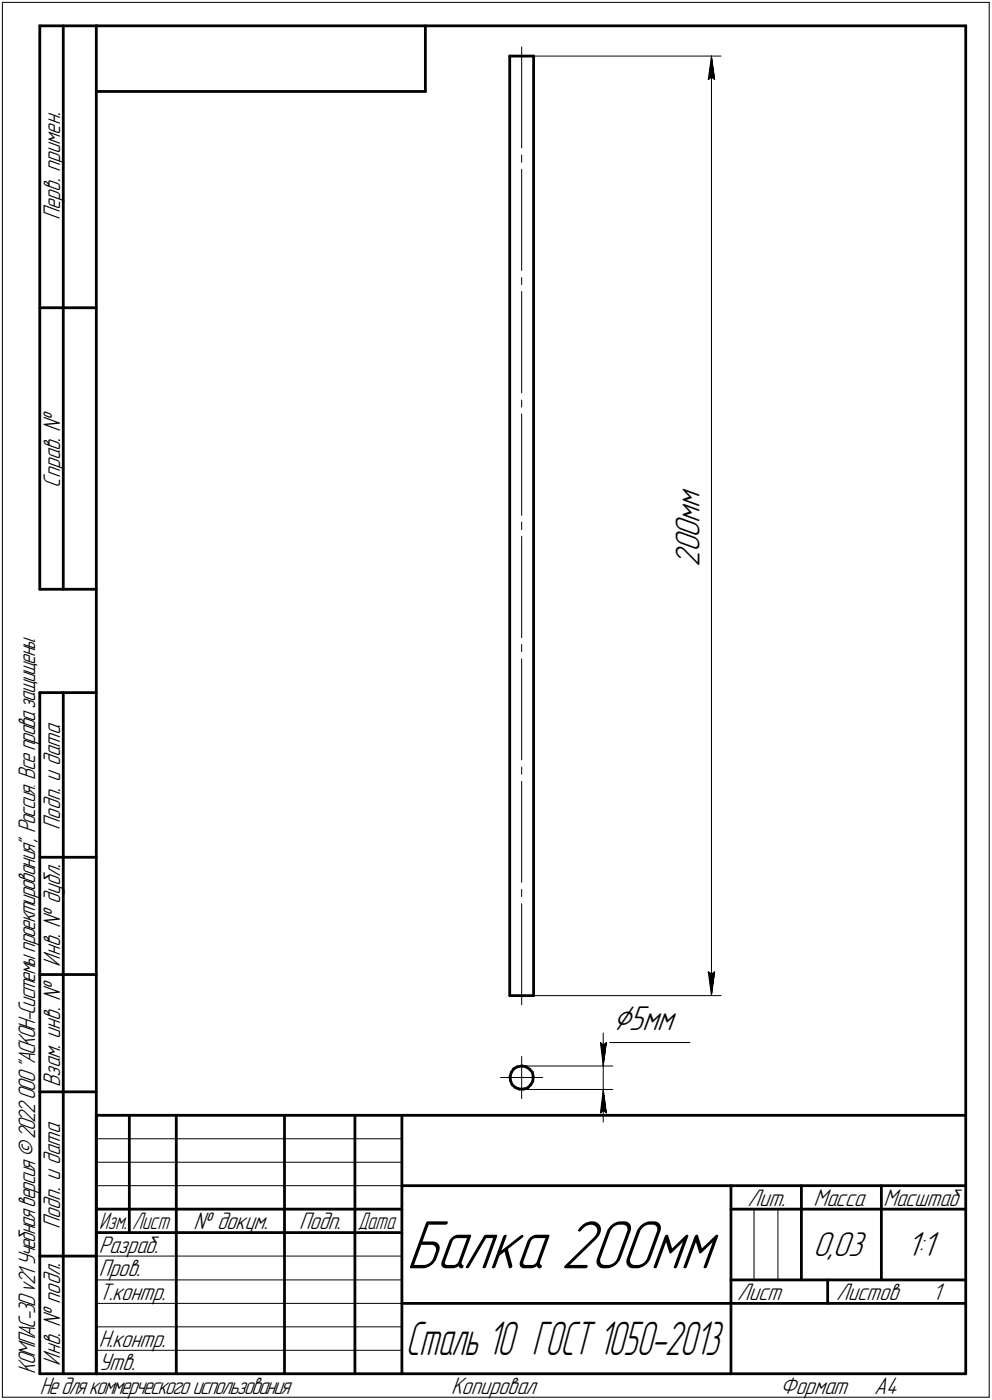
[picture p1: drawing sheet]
<svg xmlns="http://www.w3.org/2000/svg" width="211mm" height="298mm" viewBox="0 0 211 298" stroke-linecap="round" stroke-linejoin="round" font-family="sans-serif">
<g fill="none" stroke="#000" stroke-width=".59">
<path d="M8.5 5.5v120zM8.5 5.5h12zM13.5 5.5v120zM20.5 5.5v287zM20.5 5.5h185zM20.5 19.5h70zM90.5 5.5v14zM108.5 11.9v200.1zM108.5 11.9h5zM113.5 11.9v200.1zM205.5 5.5v287zM8.5 65.5h12z"/>
<path d="M8.5 125.5h12zM8.5 147.5v145zM8.5 147.5h12zM13.5 147.5v145zM8.5 182.5h12zM8.5 207.5h12zM108.5 212h5zM8.5 232.5h12zM20.5 237.5h185zM20.5 237.5v55zM27.5 237.5v25zM37.5 237.5v55z"/>
<path d="M60.5 237.5v55zM75.5 237.5v55zM85.5 237.5v55zM108.5 229.2l.1 .9zM108.6 230.1l.4 .9zM108.8 228.3l-.3 .9zM109 231l.6 .6zM109.3 227.6l.8-.4zM109.3 227.6l-.5 .7zM109.6 231.6l.9 .3zM110.1 227.2l.9-.2zM110.5 231.9h.9z"/>
<path d="M111.1 227h.1M111.1 227l.8 .2zM111.4 231.9l.9-.3zM111.9 227.2l.8 .5zM112.3 231.6l.6-.6zM112.7 227.7l.6 .6zM113.3 228.3l.2 1zM113.4 230.2l-.5 .8zM113.5 229.3l-.1 .9zM20.5 257.5h65zM85.5 252.5h120zM155.5 252.5v40z"/>
<path d="M155.5 257.5h15zM170.5 252.5v20zM170.5 257.5h35zM187.5 252.5v20zM8.5 267.5h12zM20.5 262.5h65zM85.5 277.5h70zM155.5 277.5h50zM155.5 272.5h50zM176.1 272.5v5zM8.5 292.5h12zM20.5 292.5h185z"/>
</g>
<g fill="none" stroke="#000" stroke-width=".21">
<path d="M.5 .5v297zM.5 .5h210zM111 10v21.5zM113.5 11.9h39.9zM150.7 16.9l.7-.5zM151.4 11.9l.7 5zM151.4 16.4l.7 .5zM151.4 11.9l-.7 5zM151.4 11.9v200.1zM210.5 .5v297zM111 36.1v21.5zM111 33v1.5z"/>
<path d="M111 59.1v1.5zM111 62.1v21.6zM111 88.1v21.6zM111 85.2v1.5zM111 114.2v21.6zM111 111.2v1.6zM111 137.2v1.6zM111 140.3v21.5zM111 166.4v21.5zM111 163.3v1.5zM111 192.4v21.6zM111 189.4v1.5z"/>
<path d="M113.5 212h39.9zM128.4 220v7zM150.7 206.9l.7 5.1zM150.7 206.9l.7 .5zM151.4 207.4l.7-.5zM152.1 206.9l-.7 5.1zM106.5 229.4h4.5zM111 229.4h4.5zM111 229.4v4.5zM111 225v4.4zM111 227h19.4zM111 232h19.4z"/>
<path d="M127.8 222l.6 .5zM127.8 222l.6 5zM127.8 237l.6-.5zM128.4 222v5zM128.4 222h18.4zM128.4 222.5l.6-.5zM128.4 232l-.6 5zM128.4 236.5l.6 .5zM128.4 232l.6 5zM128.4 232v6.9zM128.4 227v5zM129 222l-.6 5z"/>
<path d="M20.5 247.5h65zM20.5 252.5h65zM20.5 242.5h65zM160.4 257.5v15zM165.5 257.5v15zM20.5 267.5h65zM20.5 272.5h65zM20.5 277.5h65zM.5 297.5h210zM20.5 282.5h65zM20.5 287.5h65z"/>
</g>
<g fill="#fff" stroke="#fff" stroke-width=".21">
<path d="M143.3 103.1h7.1zM143.3 103.2h7.1zM143.3 103.3h7.1zM143.3 103.4h7.1zM143.3 103.5h7.1zM143.3 103.5h7.1zM143.3 103.6h7.1zM143.3 103.7h7.1zM143.3 103.8h7.1zM143.3 103.9h7.1zM143.3 104h7.1zM143.3 104.1h7.1zM143.3 104.1h7.1zM143.3 104.2h7.1zM143.3 104.3h7.1zM143.3 104.4h7.1zM143.3 104.5h7.1zM143.3 104.6h7.1zM143.3 104.6h7.1zM143.3 104.7h7.1zM143.3 104.8h7.1zM143.3 104.9h7.1zM143.3 105h7.1zM143.3 105.1h7.1zM143.3 105.2h7.1zM143.3 105.2h7.1zM143.3 105.3h7.1zM143.3 105.4h7.1zM143.3 105.5h7.1zM143.3 105.6h7.1zM143.3 105.7h7.1zM143.3 105.7h7.1zM143.3 105.8h7.1zM143.3 105.9h7.1zM143.3 106h7.1zM143.3 106.1h7.1zM143.3 106.2h7.1zM143.3 106.3h7.1zM143.3 106.3h7.1zM143.3 106.4h7.1zM143.3 106.5h7.1zM143.3 106.6h7.1zM143.3 106.7h7.1zM143.3 106.8h7.1zM143.3 106.8h7.1zM143.3 106.9h7.1zM143.3 107h7.1zM143.3 107.1h7.1zM143.3 107.2h7.1zM143.3 107.3h7.1zM143.3 107.4h7.1zM143.3 107.4h7.1zM143.3 107.5h7.1zM143.3 107.6h7.1zM143.3 107.7h7.1zM143.3 107.8h7.1zM143.3 107.9h7.1zM143.3 107.9h7.1zM143.3 108h7.1zM143.3 108.1h7.1zM143.3 108.2h7.1zM143.3 108.3h7.1zM143.3 108.4h7.1zM143.3 108.5h7.1zM143.3 108.5h7.1zM143.3 108.6h7.1zM143.3 108.7h7.1zM143.3 108.8h7.1zM143.3 108.9h7.1zM143.3 109h7.1zM143.3 109.1h7.1zM143.3 109.1h7.1zM143.3 109.2h7.1zM143.3 109.3h7.1zM143.3 109.4h7.1zM143.3 109.5h7.1zM143.3 109.6h7.1zM143.3 109.6h7.1zM143.3 109.7h7.1zM143.3 109.8h7.1zM143.3 109.9h7.1zM143.3 110h7.1zM143.3 110.1h7.1zM143.3 110.2h7.1zM143.3 110.2h7.1zM143.3 110.3h7.1zM143.3 110.4h7.1zM143.3 110.5h7.1zM143.3 110.6h7.1zM143.3 110.7h7.1zM143.3 110.7h7.1zM143.3 110.8h7.1zM143.3 110.9h7.1zM143.3 111h7.1zM143.3 111.1h7.1zM143.3 111.2h7.1zM143.3 111.3h7.1zM143.3 111.3h7.1zM143.3 111.4h7.1zM143.3 111.5h7.1zM143.3 111.6h7.1zM143.3 111.7h7.1zM143.3 111.8h7.1zM143.3 111.8h7.1zM143.3 111.9h7.1zM143.3 112h7.1zM143.3 112.1h7.1zM143.3 112.2h7.1zM143.3 112.3h7.1zM143.3 112.4h7.1zM143.3 112.4h7.1zM143.3 112.5h7.1zM143.3 112.6h7.1zM143.3 112.7h7.1zM143.3 112.8h7.1zM143.3 112.9h7.1zM143.3 112.9h7.1zM143.3 113h7.1zM143.3 113.1h7.1zM143.3 113.2h7.1zM143.3 113.3h7.1zM143.3 113.4h7.1zM143.3 113.5h7.1zM143.3 113.5h7.1zM143.3 113.6h7.1zM143.3 113.7h7.1zM143.3 113.8h7.1zM143.3 113.9h7.1zM143.3 114h7.1zM143.3 114h7.1zM143.3 114.1h7.1zM143.3 114.2h7.1zM143.3 114.3h7.1zM143.3 114.4h7.1zM143.3 114.5h7.1zM143.3 114.6h7.1zM143.3 114.6h7.1zM143.3 114.7h7.1zM143.3 114.8h7.1zM143.3 114.9h7.1zM143.3 115h7.1zM143.3 115.1h7.1zM143.3 115.1h7.1zM143.3 115.2h7.1zM143.3 115.3h7.1zM143.3 115.4h7.1zM143.3 115.5h7.1zM143.3 115.6h7.1zM143.3 115.7h7.1zM143.3 115.7h7.1zM143.3 115.8h7.1zM143.3 115.9h7.1zM143.3 116h7.1zM143.3 116.1h7.1zM143.3 116.2h7.1zM143.3 116.2h7.1zM143.3 116.3h7.1zM143.3 116.4h7.1zM143.3 116.5h7.1zM143.3 116.6h7.1zM143.3 116.7h7.1zM143.3 116.8h7.1zM143.3 116.8h7.1zM143.3 116.9h7.1zM143.3 117h7.1zM143.3 117.1h7.1zM143.3 117.2h7.1zM143.3 117.3h7.1zM143.3 117.3h7.1zM143.3 117.4h7.1zM143.3 117.5h7.1zM143.3 117.6h7.1zM143.3 117.7h7.1zM143.3 117.8h7.1zM143.3 117.9h7.1zM143.3 117.9h7.1zM143.3 118h7.1zM143.3 118.1h7.1zM143.3 118.2h7.1zM143.3 118.3h7.1zM143.3 118.4h7.1zM143.3 118.4h7.1zM143.3 118.5h7.1zM143.3 118.6h7.1zM143.3 118.7h7.1zM143.3 118.8h7.1zM143.3 118.9h7.1zM143.3 119h7.1zM143.3 119h7.1zM143.3 119.1h7.1zM143.3 119.2h7.1zM143.3 119.3h7.1zM143.3 119.4h7.1zM143.3 119.5h7.1zM143.3 119.5h7.1zM143.3 119.6h7.1zM143.3 119.7h7.1zM143.3 119.8h7.1zM143.3 119.9h7.1zM143.3 120h7.1zM143.3 120.1h7.1zM143.3 120.1h7.1zM143.3 120.2h7.1zM143.3 120.3h7.1zM143.3 120.4h7.1zM143.3 120.5h7.1zM143.3 120.6h7.1zM143.3 120.6h7.1zM143.3 120.7h7.1z"/>
<path d="M150.1 206.5h2.5zM150.2 206.6h2.4zM150.2 206.7h2.4zM150.2 206.8h2.4zM150.2 206.8h2.4zM150.2 206.9h2.4zM150.2 207h2.4zM150.2 207.1h2.4zM150.3 207.2h2.3zM150.3 207.3h2.2zM150.3 207.3h2.2zM150.3 207.4h2.2zM150.3 207.5h2.2zM150.3 207.6h2.2zM150.3 207.7h2.2zM150.4 207.8h2.1zM150.4 207.9h2.1zM150.4 207.9h2.1zM150.4 208h2zM150.4 208.1h2zM150.4 208.2h2zM150.4 208.3h2zM150.5 208.4h1.9zM150.5 208.4h1.9zM150.5 208.5h1.9zM150.5 208.6h1.9zM150.5 208.7h1.8zM150.5 208.8h1.8zM150.5 208.9h1.8zM150.5 209h1.8zM150.5 209h1.8zM150.5 209.1h1.8zM150.5 209.2h1.8zM150.5 209.3h1.8zM150.5 209.4h1.8zM150.5 209.5h1.7zM150.6 209.5h1.6zM150.6 209.6h1.6zM150.6 209.7h1.6zM150.6 209.8h1.6zM150.6 209.9h1.6zM150.6 210h1.6zM150.6 210.1h1.6zM150.6 210.1h1.5zM150.7 210.2h1.4zM150.7 210.3h1.4zM150.8 210.4h1.3zM150.8 210.5h1.3zM150.9 210.6h1.1zM150.9 210.7h1.1zM150.9 210.7h1.1zM151 210.8h.9zM151 210.9h.9zM151 211h.8zM151 211.1h.8zM151 211.2h.8zM151.1 211.2h.6zM151.1 211.3h.6zM151.2 211.4h.4zM151.2 211.5h.4zM151.2 211.6h.4zM151.3 211.7h.3zM151.3 211.8h.3z"/>
<path d="M151.3 12.2h.3zM151.3 12.3h.3zM151.2 12.4h.4zM151.2 12.4h.4zM151.1 12.5h.5zM151.1 12.6h.6zM151.1 12.7h.6zM151 12.8h.8zM151 12.9h.8zM151 13h.9zM151 13h.9zM150.9 13.1h1zM150.9 13.2h1.1zM150.9 13.3h1.1zM150.8 13.4h1.3zM150.8 13.5h1.3zM150.7 13.5h1.4zM150.7 13.6h1.4zM150.6 13.7h1.5zM150.6 13.8h1.6zM150.6 13.9h1.6zM150.6 14h1.6zM150.6 14.1h1.6zM150.6 14.1h1.6zM150.6 14.2h1.6zM150.6 14.3h1.6zM150.5 14.4h1.7zM150.5 14.5h1.8zM150.5 14.6h1.8zM150.5 14.6h1.8zM150.5 14.7h1.8zM150.5 14.8h1.8zM150.5 14.9h1.8zM150.5 15h1.8zM150.5 15.1h1.8zM150.5 15.2h1.8zM150.5 15.2h1.9zM150.5 15.3h1.9zM150.5 15.4h1.9zM150.5 15.5h1.9zM150.4 15.6h2zM150.4 15.7h2zM150.4 15.7h2zM150.4 15.8h2zM150.4 15.9h2zM150.4 16h2.1zM150.4 16.1h2.1zM150.4 16.2h2.1zM150.3 16.3h2.2zM150.3 16.3h2.2zM150.3 16.4h2.2zM150.3 16.5h2.2zM150.3 16.6h2.2zM150.3 16.7h2.2zM150.3 16.8h2.3zM150.2 16.8h2.4zM150.2 16.9h2.4zM150.2 17h2.4zM150.2 17.1h2.4zM150.2 17.2h2.4zM150.2 17.3h2.4zM150.2 17.4h2.4z"/>
<path d="M130.4 213.7h14.4zM130.4 213.8h14.4zM130.4 213.9h14.4zM130.4 214h14.4zM130.4 214h14.4zM130.4 214.1h14.4zM130.4 214.2h14.4zM130.4 214.3h14.4zM130.4 214.4h14.4zM130.4 214.5h14.4zM130.4 214.5h14.4zM130.4 214.6h14.4zM130.4 214.7h14.4zM130.4 214.8h14.4zM130.4 214.9h14.4zM130.4 215h14.4zM130.4 215.1h14.4zM130.4 215.1h14.4zM130.4 215.2h14.4zM130.4 215.3h14.4zM130.4 215.4h14.4zM130.4 215.5h14.4zM130.4 215.6h14.4zM130.4 215.6h14.4zM130.4 215.7h14.4zM130.4 215.8h14.4zM130.4 215.9h14.4zM130.4 216h14.4zM130.4 216.1h14.4zM130.4 216.2h14.4zM130.4 216.2h14.4zM130.4 216.3h14.4zM130.4 216.4h14.4zM130.4 216.5h14.4zM130.4 216.6h14.4zM130.4 216.7h14.4zM130.4 216.7h14.4zM130.4 216.8h14.4zM130.4 216.9h14.4zM130.4 217h14.4zM130.4 217.1h14.4zM130.4 217.2h14.4zM130.4 217.3h14.4zM130.4 217.3h14.4zM130.4 217.4h14.4zM130.4 217.5h14.4zM130.4 217.6h14.4zM130.4 217.7h14.4zM130.4 217.8h14.4zM130.4 217.8h14.4zM130.4 217.9h14.4zM130.4 218h14.4zM130.4 218.1h14.4zM130.4 218.2h14.4zM130.4 218.3h14.4zM130.4 218.4h14.4zM130.4 218.4h14.4zM130.4 218.5h14.4zM130.4 218.6h14.4zM130.4 218.7h14.4zM130.4 218.8h14.4zM130.4 218.9h14.4zM130.4 218.9h14.4zM130.4 219h14.4zM130.4 219.1h14.4zM130.4 219.2h14.4zM130.4 219.3h14.4zM130.4 219.4h14.4zM130.4 219.5h14.4zM130.4 219.5h14.4zM130.4 219.6h14.4zM130.4 219.7h14.4zM130.4 219.8h14.4zM130.4 219.9h14.4zM130.4 220h14.4zM130.4 220h14.4zM130.4 220.1h14.4zM130.4 220.2h14.4zM130.4 220.3h14.4zM130.4 220.4h14.4zM130.4 220.5h14.4zM130.4 220.6h14.4zM130.4 220.6h14.4zM130.4 220.7h14.4zM130.4 220.8h14.4zM130.4 220.9h14.4z"/>
<path d="M127.2 221.5h2.4zM127.3 221.6h2.3zM127.3 221.7h2.3zM127.3 221.7h2.3zM127.3 221.8h2.3zM127.3 221.9h2.3zM127.3 222h2.3zM127.3 222.1h2.3zM127.3 222.2h2.2zM127.3 222.2h2.2zM127.3 222.3h2.2zM127.3 222.4h2.2zM127.3 222.5h2.2zM127.3 222.6h2.2zM127.3 222.7h2.2zM127.4 222.8h2.1zM127.4 222.8h2.1zM127.4 222.9h2.1zM127.4 223h2.1zM127.4 223.1h2.1zM127.4 223.2h2.1zM127.4 223.3h2.1zM127.4 223.4h2zM127.5 223.4h1.9zM127.5 223.5h1.9zM127.5 223.6h1.9zM127.5 223.7h1.9zM127.5 223.8h1.9zM127.5 223.9h1.9zM127.5 223.9h1.9zM127.6 224h1.7zM127.6 224.1h1.7zM127.6 224.2h1.7zM127.6 224.3h1.7zM127.6 224.4h1.7zM127.6 224.5h1.7zM127.6 224.5h1.7zM127.7 224.6h1.5zM127.7 224.7h1.5zM127.7 224.8h1.5zM127.7 224.9h1.5zM127.7 225h1.5zM127.7 225h1.5zM127.7 225.1h1.5zM127.7 225.2h1.4zM127.8 225.3h1.3zM127.8 225.4h1.3zM127.8 225.5h1.2zM127.8 225.6h1.2zM127.8 225.6h1.1zM127.9 225.7h1zM127.9 225.8h1zM128 225.9h.9zM128 226h.9zM128 226.1h.8zM128.1 226.1h.7zM128.1 226.2h.6zM128.1 226.3h.6zM128.2 226.4h.4zM128.2 226.5h.4zM128.3 226.6h.3zM128.3 226.7h.2zM128.3 226.7h.2z"/>
<path d="M128.3 232.2h.2zM128.3 232.3h.2zM128.3 232.4h.3zM128.2 232.5h.4zM128.2 232.6h.4zM128.1 232.7h.6zM128.1 232.7h.6zM128.1 232.8h.7zM128 232.9h.8zM128 233h.9zM128 233.1h.9zM127.9 233.2h1zM127.9 233.3h1zM127.8 233.3h1.1zM127.8 233.4h1.2zM127.8 233.5h1.2zM127.8 233.6h1.3zM127.8 233.7h1.3zM127.7 233.8h1.4zM127.7 233.8h1.5zM127.7 233.9h1.5zM127.7 234h1.5zM127.7 234.1h1.5zM127.7 234.2h1.5zM127.7 234.3h1.5zM127.7 234.4h1.5zM127.6 234.4h1.7zM127.6 234.5h1.7zM127.6 234.6h1.7zM127.6 234.7h1.7zM127.6 234.8h1.7zM127.6 234.9h1.7zM127.6 234.9h1.7zM127.5 235h1.9zM127.5 235.1h1.9zM127.5 235.2h1.9zM127.5 235.3h1.9zM127.5 235.4h1.9zM127.5 235.5h1.9zM127.5 235.5h1.9zM127.4 235.6h2zM127.4 235.7h2.1zM127.4 235.8h2.1zM127.4 235.9h2.1zM127.4 236h2.1zM127.4 236.1h2.1zM127.4 236.1h2.1zM127.4 236.2h2.1zM127.3 236.3h2.2zM127.3 236.4h2.2zM127.3 236.5h2.2zM127.3 236.6h2.2zM127.3 236.6h2.2zM127.3 236.7h2.2zM127.3 236.8h2.2zM127.3 236.9h2.3zM127.3 237h2.3zM127.3 237.1h2.3zM127.3 237.2h2.3zM127.3 237.2h2.3zM127.3 237.3h2.3zM127.3 237.4h2.3z"/>
</g>
<g fill="#000" stroke="#000" stroke-width=".21">
<path d="M151.2 13.2h.2zM151.2 13.3h.2zM151.2 13.4h.2zM151.2 13.5h.2zM151.2 13.5h.2zM151.2 13.6h.2zM151.2 13.7h.2zM151.2 13.8h.2zM151.1 13.9h.3zM151.1 14h.3zM151.1 14.1h.3zM151.1 14.1h.3zM151.1 14.2h.3zM151.1 14.3h.3zM151.1 14.4h.3zM151 14.5h.4zM151 14.6h.4zM151 14.6h.4zM151 14.7h.4zM151 14.8h.4zM151 14.9h.4zM151 15h.4zM151 15.1h.4zM151 15.2h.4zM151 15.2h.4zM151 15.3h.4zM151 15.4h.4zM151 15.5h.4zM151 15.6h.4zM151 15.7h.4zM150.9 15.7h.5zM150.9 15.8h.5zM150.9 15.9h.5zM150.9 16h.5zM150.9 16.1h.5zM150.9 16.2h.5zM150.9 16.3h.5zM150.8 16.3h.6zM150.8 16.4h.6zM150.8 16.5h.5zM150.8 16.6h.4zM150.8 16.7h.2zM150.8 16.8h.2z"/>
<path d="M151.4 12.6h.2zM151.4 12.7h.2zM151.4 12.8h.2zM151.4 12.9h.2zM151.4 13h.2zM151.4 13h.2zM151.4 13.1h.2zM151.4 13.2h.2zM151.4 13.3h.2zM151.4 13.4h.2zM151.4 13.5h.2zM151.4 13.5h.2zM151.4 13.6h.2zM151.4 13.7h.2zM151.4 13.8h.2zM151.4 13.9h.3zM151.4 14h.3zM151.4 14.1h.3zM151.4 14.1h.3zM151.4 14.2h.3zM151.4 14.3h.3zM151.4 14.4h.3zM151.4 14.5h.4zM151.4 14.6h.4zM151.4 14.6h.4zM151.4 14.7h.4zM151.4 14.8h.4zM151.4 14.9h.4zM151.4 15h.4zM151.4 15.1h.5zM151.4 15.2h.5zM151.4 15.2h.5zM151.4 15.3h.5zM151.4 15.4h.5zM151.4 15.5h.5zM151.4 15.6h.5zM151.4 15.7h.5zM151.4 15.7h.6zM151.4 15.8h.6zM151.4 15.9h.6zM151.4 16h.6zM151.4 16.1h.6zM151.4 16.2h.6zM151.4 16.3h.6zM151.4 16.3h.7zM151.4 16.4h.7zM151.6 16.5h.5zM151.6 16.6h.5zM151.7 16.7h.4zM151.9 16.8h.2z"/>
<path d="M150.8 207.1h.2zM150.8 207.2h.2zM150.8 207.3h.4zM150.8 207.3h.5zM150.8 207.4h.6zM150.8 207.5h.6zM150.9 207.6h.5zM150.9 207.7h.5zM150.9 207.8h.5zM150.9 207.9h.5zM150.9 207.9h.5zM150.9 208h.5zM150.9 208.1h.5zM150.9 208.2h.5zM151 208.3h.4zM151 208.4h.4zM151 208.4h.4zM151 208.5h.4zM151 208.6h.4zM151 208.7h.4zM151 208.8h.4zM151 208.9h.4zM151 209h.4zM151 209h.4zM151 209.1h.4zM151 209.2h.4zM151 209.3h.4zM151 209.4h.4zM151 209.5h.4zM151.1 209.5h.3zM151.1 209.6h.3zM151.1 209.7h.3zM151.1 209.8h.3zM151.1 209.9h.3zM151.1 210h.3zM151.1 210.1h.3zM151.2 210.1h.2zM151.2 210.2h.2zM151.2 210.3h.2zM151.2 210.4h.2zM151.2 210.5h.2zM151.2 210.6h.2zM151.2 210.7h.2zM151.2 210.7h.2z"/>
<path d="M151.9 207.1h.2zM151.7 207.2h.4zM151.6 207.3h.5zM151.6 207.3h.5zM151.4 207.4h.7zM151.4 207.5h.7zM151.4 207.6h.6zM151.4 207.7h.6zM151.4 207.8h.6zM151.4 207.9h.6zM151.4 207.9h.6zM151.4 208h.6zM151.4 208.1h.6zM151.4 208.2h.5zM151.4 208.3h.5zM151.4 208.4h.5zM151.4 208.4h.5zM151.4 208.5h.5zM151.4 208.6h.5zM151.4 208.7h.5zM151.4 208.8h.5zM151.4 208.9h.4zM151.4 209h.4zM151.4 209h.4zM151.4 209.1h.4zM151.4 209.2h.4zM151.4 209.3h.4zM151.4 209.4h.4zM151.4 209.5h.3zM151.4 209.5h.3zM151.4 209.6h.3zM151.4 209.7h.3zM151.4 209.8h.3zM151.4 209.9h.3zM151.4 210h.3zM151.4 210.1h.3zM151.4 210.1h.2zM151.4 210.2h.2zM151.4 210.3h.2zM151.4 210.4h.2zM151.4 210.5h.2zM151.4 210.6h.2zM151.4 210.7h.2zM151.4 210.7h.2zM151.4 210.8h.2zM151.4 210.9h.2zM151.4 211h.2zM151.4 211.1h.2zM151.4 211.2h.2zM151.4 211.2h.2zM151.4 211.3h.2z"/>
<path d="M127.8 222.2h.2zM127.8 222.2h.3zM127.8 222.3h.4zM127.8 222.4h.5zM127.8 222.5h.6zM127.8 222.6h.6zM127.8 222.7h.6zM127.9 222.8h.5zM127.9 222.8h.5zM127.9 222.9h.5zM127.9 223h.5zM127.9 223.1h.5zM127.9 223.2h.5zM127.9 223.3h.5zM127.9 223.4h.5zM128 223.4h.4zM128 223.5h.4zM128 223.6h.4zM128 223.7h.4zM128 223.8h.4zM128 223.9h.4zM128 223.9h.4zM128 224h.4zM128 224.1h.4zM128.1 224.2h.3zM128.1 224.3h.3zM128.1 224.4h.3zM128.1 224.5h.3zM128.1 224.5h.3zM128.1 224.6h.3zM128.1 224.7h.3zM128.1 224.8h.3zM128.2 224.9h.2zM128.2 225h.2zM128.2 225h.2zM128.2 225.1h.2zM128.2 225.2h.2zM128.2 225.3h.2zM128.2 225.4h.2zM128.2 225.5h.2zM128.2 225.6h.2z"/>
<path d="M128.2 233.4h.2zM128.2 233.5h.2zM128.2 233.6h.2zM128.2 233.7h.2zM128.2 233.8h.2zM128.2 233.8h.2zM128.2 233.9h.2zM128.2 234h.2zM128.2 234.1h.2zM128.1 234.2h.3zM128.1 234.3h.3zM128.1 234.4h.3zM128.1 234.4h.3zM128.1 234.5h.3zM128.1 234.6h.3zM128.1 234.7h.3zM128.1 234.8h.3zM128 234.9h.4zM128 234.9h.4zM128 235h.4zM128 235.1h.4zM128 235.2h.4zM128 235.3h.4zM128 235.4h.4zM128 235.5h.4zM128 235.5h.4zM127.9 235.6h.5zM127.9 235.7h.5zM127.9 235.8h.5zM127.9 235.9h.5zM127.9 236h.5zM127.9 236.1h.5zM127.9 236.1h.5zM127.9 236.2h.5zM127.8 236.3h.6zM127.8 236.4h.6zM127.8 236.5h.6zM127.8 236.6h.5zM127.8 236.6h.4zM127.8 236.7h.3zM127.8 236.8h.2z"/>
<path d="M128.4 232.7h.1zM128.4 232.7h.1zM128.4 232.8h.1zM128.4 232.9h.1zM128.4 233h.1zM128.4 233.1h.1zM128.4 233.2h.1zM128.4 233.3h.2zM128.4 233.3h.2zM128.4 233.4h.2zM128.4 233.5h.2zM128.4 233.6h.2zM128.4 233.7h.2zM128.4 233.8h.2zM128.4 233.8h.2zM128.4 233.9h.3zM128.4 234h.3zM128.4 234.1h.3zM128.4 234.2h.3zM128.4 234.3h.3zM128.4 234.4h.3zM128.4 234.4h.3zM128.4 234.5h.4zM128.4 234.6h.4zM128.4 234.7h.4zM128.4 234.8h.4zM128.4 234.9h.4zM128.4 234.9h.4zM128.4 235h.4zM128.4 235.1h.5zM128.4 235.2h.5zM128.4 235.3h.5zM128.4 235.4h.5zM128.4 235.5h.5zM128.4 235.5h.5zM128.4 235.6h.5zM128.4 235.7h.5zM128.4 235.8h.5zM128.4 235.9h.5zM128.4 236h.5zM128.4 236.1h.5zM128.4 236.1h.5zM128.4 236.2h.5zM128.4 236.3h.5zM128.4 236.4h.6zM128.4 236.5h.6zM128.5 236.6h.5zM128.6 236.6h.4zM128.7 236.7h.3zM128.9 236.8h.1z"/>
<path d="M128.9 222.2h.1zM128.7 222.2h.3zM128.6 222.3h.4zM128.5 222.4h.5zM128.4 222.5h.6zM128.4 222.6h.6zM128.4 222.7h.5zM128.4 222.8h.5zM128.4 222.8h.5zM128.4 222.9h.5zM128.4 223h.5zM128.4 223.1h.5zM128.4 223.2h.5zM128.4 223.3h.5zM128.4 223.4h.5zM128.4 223.4h.5zM128.4 223.5h.5zM128.4 223.6h.5zM128.4 223.7h.5zM128.4 223.8h.5zM128.4 223.9h.5zM128.4 223.9h.4zM128.4 224h.4zM128.4 224.1h.4zM128.4 224.2h.4zM128.4 224.3h.4zM128.4 224.4h.4zM128.4 224.5h.4zM128.4 224.5h.3zM128.4 224.6h.3zM128.4 224.7h.3zM128.4 224.8h.3zM128.4 224.9h.3zM128.4 225h.3zM128.4 225h.3zM128.4 225.1h.2zM128.4 225.2h.2zM128.4 225.3h.2zM128.4 225.4h.2zM128.4 225.5h.2zM128.4 225.6h.2zM128.4 225.6h.2zM128.4 225.7h.2zM128.4 225.8h.1zM128.4 225.9h.1zM128.4 226h.1zM128.4 226.1h.1zM128.4 226.1h.1zM128.4 226.2h.1zM128.4 226.3h.1z"/>
</g>
<text font-size="15.6" x="86.4" y="270.1">Балка 200мм</text>
<text font-size="10.6" x="86.4" y="288.5">Сталь 10 ГОСТ 1050-2013</text>
<text font-size="8.5" x="130.4" y="219.4">Ç5мм</text>
<g font-size="7.8">
<text x="148.8" y="111.3" transform="rotate(-90 148.8 111.3)">м</text>
<text x="148.8" y="108.1" transform="rotate(-90 148.8 108.1)">м</text>
<text x="148.8" y="117.6" transform="rotate(-90 148.8 117.6)">0</text>
<text x="148.8" y="114.5" transform="rotate(-90 148.8 114.5)">0</text>
<text x="148.8" y="120.8" transform="rotate(-90 148.8 120.8)">2</text>
<text x="173" y="267.5">0,03</text>
<text x="192.9" y="267.5">1:1</text>
</g>
<g font-size="5.4">
<text x="12.8" y="46.9" transform="rotate(-90 12.8 46.9)">Перв. примен.</text>
<text x="12.8" y="103.8" transform="rotate(-90 12.8 103.8)">Справ. №</text>
<text x="12.8" y="176.7" transform="rotate(-90 12.8 176.7)">Подп. и дата</text>
<text x="12.8" y="205.8" transform="rotate(-90 12.8 205.8)">Инв. № дубл.</text>
<text x="12.8" y="231.6" transform="rotate(-90 12.8 231.6)">Взам. инв. №</text>
<text x="159.1" y="256.8">Лит.</text>
<text x="173.1" y="256.8">Масса</text>
<text x="188" y="256.8">Масштаб</text>
<text x="12.8" y="261.7" transform="rotate(-90 12.8 261.7)">Подп. и дата</text>
<text x="41.2" y="261.8">№ докум.</text>
<text x="63.6" y="261.8">Подп.</text>
<text x="21" y="266.8">Разраб.</text>
<text x="21" y="271.8">Пров.</text>
<text x="21" y="276.8">Т.контр.</text>
<text x="156.9" y="276.8">Лист</text>
<text x="177.9" y="276.8">Листов</text>
<text x="198.4" y="276.8">1</text>
<text x="21" y="286.8">Н.контр.</text>
<text x="7.5" y="292.5" transform="rotate(-90 7.5 292.5)">КОМПАС-3Dv21 Учебнаяверсия©2022ООО&quot;АСКОН-Системыпроектирования&quot;, Россия. Всеправазащищены.</text>
<text x="12.8" y="290.8" transform="rotate(-90 12.8 290.8)">Инв. № подл.</text>
<text x="21" y="291.8">Утв.</text>
<text x="8.5" y="296.7">Недлякоммерческогоиспользования</text>
<text x="96" y="296.8">Копировал</text>
<text x="166" y="296.8">Формат</text>
<text x="186" y="296.8">A4</text>
</g>
<g font-size="5.3">
<text x="21.1" y="261.8">Изм.</text>
<text x="28.1" y="261.8">Лист</text>
<text x="76.1" y="261.8">Дата</text>
</g>
</svg>
